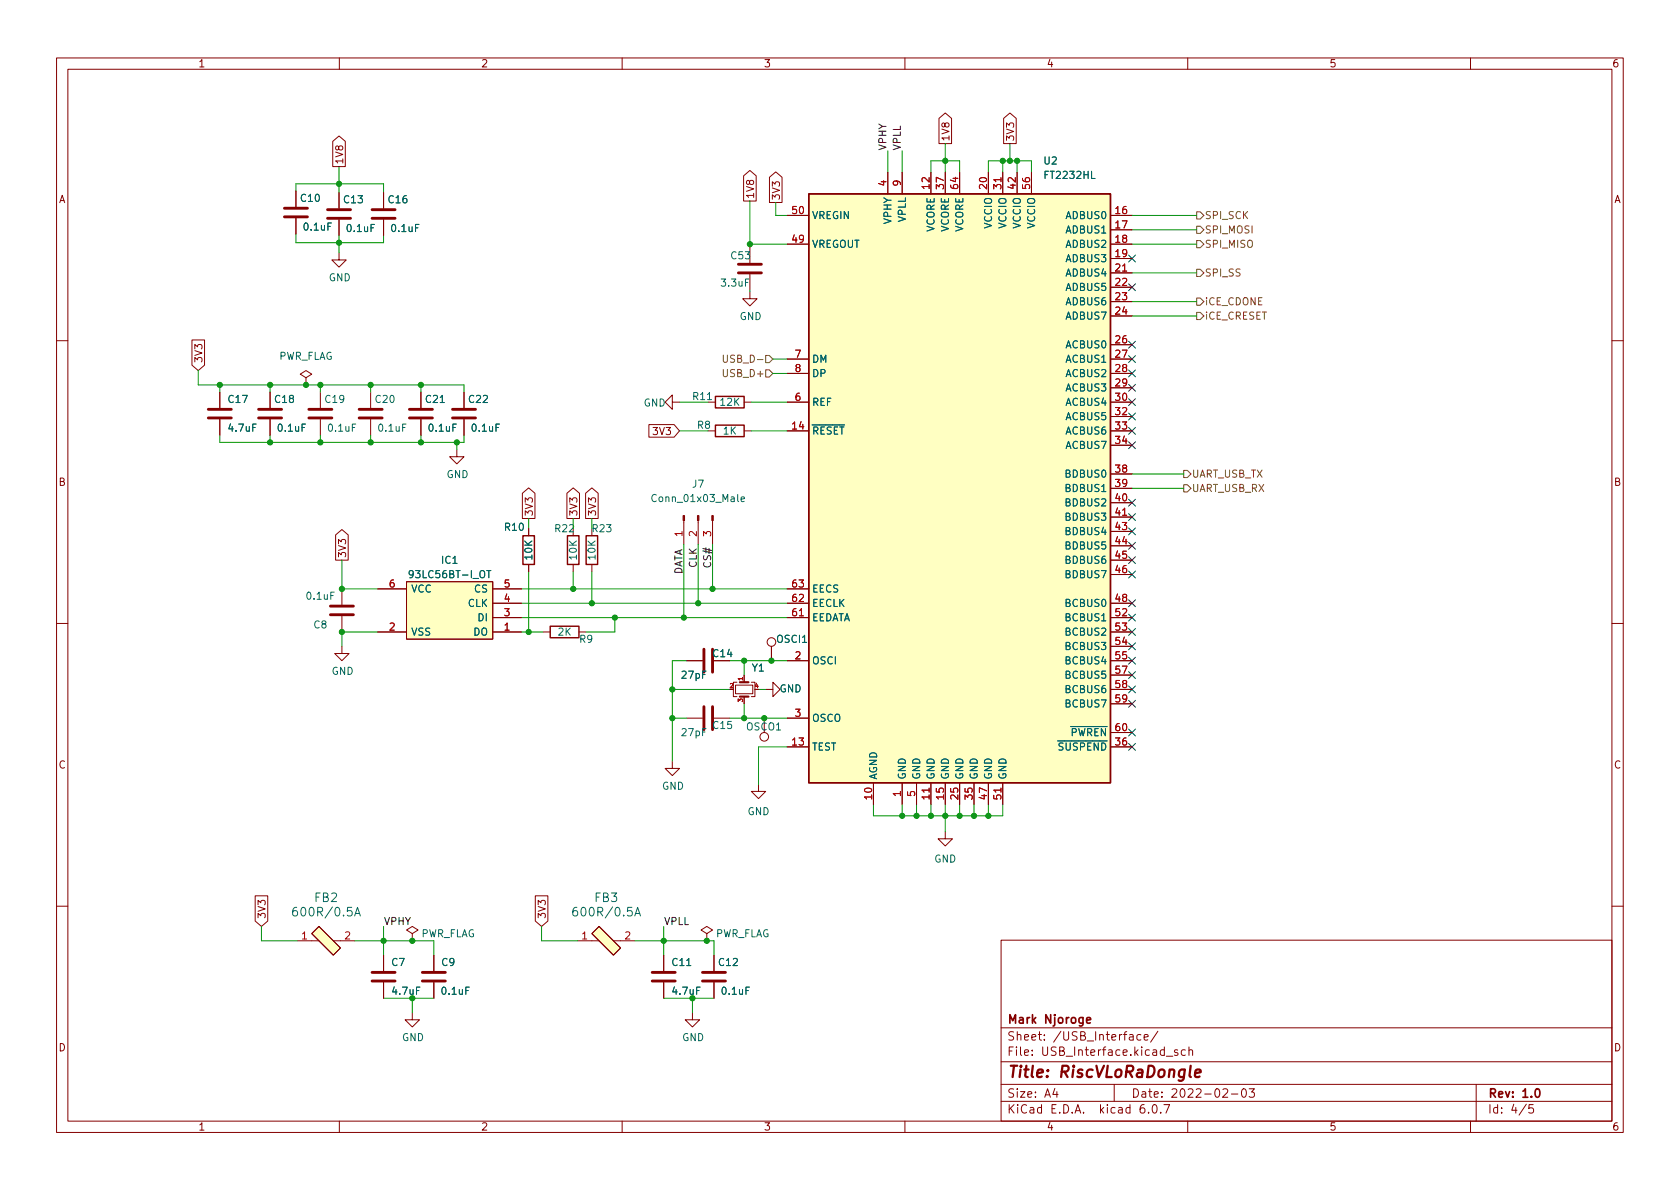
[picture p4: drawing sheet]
<svg xmlns="http://www.w3.org/2000/svg" width="297mm" height="210mm" viewBox="0 0 297 210" stroke-linecap="round" stroke-linejoin="round" font-family="sans-serif">
<g fill="none" stroke="#840000" stroke-width=".18">
<path d="M10 10.2h277v190.1h-277zM12 12.2h273v186.1h-273zM60 10.2v2M110 10.2v2M160 10.2v2M210 10.2v2M260 10.2v2M52.3 33.8v2.8M52.3 38.6v2.8M58.8 25l1.1-1 1.2 1v4.5h-2.3zM59.9 34v2.8M59.9 38.9v2.8"/>
<path d="M67.8 34v2.8M67.8 38.9v2.8M131.5 31.1l1.1-1 1.1 1v4.5h-2.2zM136 31.3l1.2-.9 1.1 .9v4.5h-2.3zM139.2 38.1h3.8M157 30.5v3.8M159.5 30.5v3.8M164.6 30.5v3.8M166 20.9l1.1-.9 1.1 .9v4.5h-2.2zM167.1 30.5v3.8M169.7 30.5v3.8M174.8 30.5v3.8"/>
<path d="M177.3 30.5v3.8M177.5 20.9l1.1-.9 1.1 .9v4.5h-2.2zM179.8 30.5v3.8M182.4 30.5v3.8M196.3 38.1h3.9M59.9 44.7v1.3h1.3l-1.3 1.2-1.2-1.2h1.2M132.6 51.6v1.2h1.3l-1.3 1.3-1.3-1.3h1.3M132.6 43.7v2.8M132.6 48.5v2.8M139.2 43.2h3.8M196.3 40.6h3.9M196.3 43.2h3.9"/>
<path d="M196.3 45.7h3.9M196.3 48.3h3.9M196.3 50.8h3.9M196.3 53.3h3.9M196.3 55.9h3.9M10 60.2h2M33.9 60.1h2.3v4.5l-1.1 .9-1.2-.9zM38.9 69.3v2.8M38.9 74.2v2.8M47.8 69.3v2.8M47.8 74.2v2.8M54.1 66.8l1-.6-1-.7-1 .7 1 .6v1.3"/>
<path d="M54.1 68.1h.1M56.6 69.3v2.8M56.6 74.2v2.8M65.5 69.3v2.8M65.5 74.2v2.8M74.4 69.3v2.8M74.4 74.2v2.8M80.8 79.5v1.3h1.2l-1.2 1.2-1.3-1.2h1.3M82 69.3v2.8M82 74.2v2.8M114.7 75.1h4.5l.9 1.1-.9 1.1h-4.5zM118.9 71.1v-1.3l-1.3 1.3 1.3 1.3v-1.3h1.2"/>
<path d="M125.2 76.2h1.3M125.2 71.1h1.3M131.6 76.2h1.2M131.6 71.1h1.2M139.2 76.2h3.8M139.2 71.1h3.8M139.2 63.5h3.8M139.2 66h3.8M196.3 76.2h3.9M196.3 71.1h3.9M196.3 61h3.9M196.3 63.5h3.9"/>
<path d="M196.3 66h3.9M196.3 68.6h3.9M196.3 73.7h3.9M196.3 78.7h3.9M285 60.2h2M59.3 94.6l1.2-1 1.1 1v4.5h-2.3zM92.4 87.2l1.1-.9 1.1 .9v4.5h-2.2zM93.5 93.5v1.2M93.5 99.8v1.3M100.2 87.2l1.1-.9 1.2 .9v4.5h-2.3zM101.3 93.5v1.2M101.3 99.8v1.3"/>
<path d="M103.5 87.2l1.1-.9 1.2 .9v4.5h-2.3zM104.6 99.8v1.3M120.9 92v4.3M123.4 92v4.3M126 92v4.3M196.3 83.8h3.9M196.3 86.4h3.9M196.3 88.9h3.9M196.3 91.4h3.9M196.3 94h3.9M196.3 96.5h3.9M196.3 99.1h3.9"/>
<path d="M10 110.2h2M60.5 114.3v1.3h1.2l-1.2 1.2-1.3-1.2h1.3M60.5 104.1v2.8M60.5 109v2.8M66.8 111.8h5.1M66.8 104.1h5.1M71.9 102.9h15.2v10.1h-15.2zM87.1 111.8h5.1M87.1 109.2h5.1M87.1 106.7h5.1M87.1 104.1h5.1M96 111.8h1.3"/>
<path d="M102.4 111.8h1.2M121.4 116.8h2.8M131.6 119.4v1.2M136.4 114.3v2.5M139.2 116.8h3.8M139.2 109.2h3.8M139.2 106.7h3.8M139.2 104.1h3.8M196.3 116.8h3.9M196.3 111.8h3.9M196.3 109.2h3.9M196.3 106.7h3.9"/>
<path d="M196.3 101.6h3.9M196.3 114.3h3.9M196.3 119.4h3.9M285 110.2h2M118.9 134.6v1.3h1.2l-1.2 1.3-1.3-1.3h1.3M121.4 127h2.8M130 121.2h3.1v1.5h-3.1zM130.3 120.6h-.6v2.6h.6M131.6 123.2v1.3M132.8 120.6h.7v2.6h-.7M134.1 138.7v1.2h1.3l-1.3 1.3-1.3-1.3h1.3M135.1 127v2.5"/>
<path d="M135.4 121.9h1.3v-1.3l1.2 1.3-1.2 1.3v-1.3M139.2 127h3.8M139.2 132.1h3.8M154.4 138.4v3.8M159.5 138.4v3.8M162.1 138.4v3.8M164.6 138.4v3.8M167.1 138.4v3.8M169.7 138.4v3.8M172.2 138.4v3.8M174.8 138.4v3.8M177.3 138.4v3.8"/>
<path d="M196.3 132.1h3.9M196.3 121.9h3.9M196.3 124.5h3.9M196.3 129.5h3.9M45.1 158.4h2.2v4.5l-1.1 .9-1.1-.9zM94.6 158.4h2.3v4.5l-1.1 .9-1.2-.9zM167.1 147.1v1.2h1.3l-1.3 1.3-1.2-1.3h1.2M10 160.2h2M52.6 166.4h3.8M55.1 165.1l1.3-1.3 3.8 3.8-1.3 1.3zM58.9 166.4h3.8M67.8 168.9v2.8"/>
<path d="M67.8 173.7v2.8M72.9 179.1v1.2h1.3l-1.3 1.3-1.3-1.3h1.3M72.9 165.1l1-.6-1-.7-1 .7 1 .6v1.3M72.9 166.4h.1M76.7 168.9v2.8M76.7 173.7v2.8M102.1 166.4h3.8M104.6 165.1l1.3-1.3 3.8 3.8-1.2 1.3zM108.5 166.4h3.8M117.3 168.9v2.8M117.3 173.7v2.8M122.4 179.1v1.2h1.3l-1.3 1.3-1.2-1.3h1.2"/>
<path d="M125 165.1l1-.6-1-.7-1 .7 1 .6v1.3M125 166.4h.1M126.2 168.9v2.8M126.2 173.7v2.8M177 166.3h108v32h-108zM285 160.2h2M60 198.3v2M110 198.3v2M160 198.3v2M177 194.8h108M177 191.8h108M177 187.8h108"/>
<path d="M177 181.8h108M186.5 192.5l-.4 1h1M186.9 193v1M197 191.8v3M199.7 183h.6l.1 .9M200.4 183.3l-.5 .1a.29 .29 0 0 0-.3 .2 .29 .29 0 0 0 .3 .3h.5M201.7 183l-.4-.1-.3 .3v.4l.1 .3h.6M202.3 195.3a.59 .59 0 0 0-.7 .7v.5l.1 .3h.4l.3-.1v-.5l-.1-.2-.4-.1-.3 .3M202.3 183.4l.7-.1-.1-.3-.4-.1-.2 .2 .1 .8h.5M203.1 196.7v.1M203.9 195.4l.2-.1a.81 .81 0 0 1 .6 .7 .81 .81 0 0 1-.3 .8h-.2a.81 .81 0 0 1-.6-.6 .81 .81 0 0 1 .3-.8zM204.7 182.4l-1.3 1.9"/>
<path d="M205.2 196.7v.1M205.8 195.3h1l-.7 1.5M206.2 186.8h1.2M208.2 185.7l-.3-.1-.3 .2 .1 .3 .5 .1v.4h-.6M209.6 185.7l-.5-.1-.2 .3v.4l.1 .3h.6M210 198.3v2M210.2 185.8l.2-.2 .4 .1 .1 .9M210.2 185.1v1.5M216.2 192.7l.6-.2 .2 .2 .1 .3-1 1h1M217.7 193.5h1.2M219.7 192.6l.2-.1a.81 .81 0 0 1 .5 .7 .81 .81 0 0 1-.3 .8h-.1a.81 .81 0 0 1-.6-.6 .81 .81 0 0 1 .3-.8zM220.9 192.5h.9l-.5 .6 .4 .1v.7l-.2 .1h-.4l-.2-.1"/>
<path d="M260 198.3v2M261 191.8v6.5M269.9 195.3l-1.3 1.9M271.1 195.3h-.7l-.1 .7 .2-.1 .5 .1 .2 .2-.1 .5-.2 .1-.6-.1"/>
<circle cx="136.4" cy="113.5" r=".76"/>
<circle cx="135.1" cy="130.3" r=".76"/>
</g>
<path d="M192.1 180.4l.7-.1v-.3l-.5-.1-.2 .2 .1 .8h.6M271.6 192.6l.2-.1a.82 .82 0 0 1 .6 .7 .82 .82 0 0 1-.3 .8h-.2a.81 .81 0 0 1-.6-.6 .81 .81 0 0 1 .3-.8z" fill="none" stroke="#840000" stroke-width=".3"/>
<path d="M211.3 189.8l1-.2-.1-.4-.1-.1-.6 .1-.2 1 .2 .3 .6-.1" fill="none" stroke="#840000" stroke-width=".4"/>
<g fill="none" stroke="#840000" stroke-width=".51">
<path d="M50.3 36.8h4.1M50.3 38.3h4.1M57.9 37.1h4.1M57.9 38.6h4.1M65.8 37.1h4M65.8 38.6h4M130.6 48.3h4M130.6 46.7h4M36.8 72.4h4.1M36.8 73.9h4.1M45.7 72.4h4.1M45.7 73.9h4.1"/>
<path d="M54.6 72.4h4.1M54.6 73.9h4.1M63.5 72.4h4.1M63.5 73.9h4.1M72.4 72.4h4.1M72.4 73.9h4.1M80 72.4h4.1M80 73.9h4.1M58.4 107.2h4.1M58.4 108.7h4.1M124.5 114.8v4.1M126 114.8v4.1"/>
<path d="M124.5 125v4M126 125v4M65.8 173.5h4M65.8 172h4M74.7 173.5h4M74.7 172h4M115.3 173.5h4.1M115.3 172h4.1M124.2 173.5h4.1M124.2 172h4.1"/>
</g>
<path d="M143 34.3h53.3v104.1h-53.3zM126.5 75.2h5.1v2h-5.1zM126.5 70.1h5.1v2h-5.1zM92.5 94.7h2v5.1h-2zM100.3 94.7h2.1v5.1h-2.1zM103.6 94.7h2.1v5.1h-2.1zM97.3 110.7h5.1v2.1h-5.1z" fill="none" stroke="#840000" stroke-width=".25"/>
<g fill="#ffffc2" stroke="#ffffc2" stroke-width=".18">
<path d="M55.1 165.1l1.3-1.3 3.8 3.8-1.3 1.3z"/>
<path d="M71.9 102.9h15.2v10.1h-15.2z"/>
<path d="M104.6 165.1l1.3-1.3 3.8 3.8-1.2 1.3z"/>
<path d="M143 34.3h53.3v104.1h-53.3z"/>
</g>
<path d="M131 88.3l.6-.1v-.3h-.4l-.2 .1 .1 .6h.5M73.1 101.4l-.3 .3-.3-.1-.2-.2 .2-.4 .3-.1 .2 .1a.84 .84 0 0 1-.3 1.2h-.2M86.1 100.9h.7M52.5 160.4a.6 .6 0 0 0-.8 .7v.6l.2 .2 .4 .1 .2-.2 .1-.5-.1-.2-.5-.1-.3 .3M62.7 162l.5-1.6 .5 1.6M62.8 161.5h.8M102 160.4a.6 .6 0 0 0-.7 .7v.6l.1 .2 .5 .1 .2-.2v-.5l-.1-.2-.4-.1-.3 .3M112.2 162l.5-1.6 .5 1.6M112.4 161.5h.7" fill="none" stroke="#006464" stroke-width=".18"/>
<g fill="#840000" stroke="#840000" stroke-width=".18">
<path d="M125.9 91.2h.2v.8h-.2z"/>
<path d="M123.3 91.2h.3v.8h-.3z"/>
<path d="M120.8 91.2h.2v.8h-.2z"/>
</g>
<path d="M130.8 120.6h1.5M130.8 123.2h1.5" fill="none" stroke="#840000" stroke-width=".38"/>
<path d="M211.6 37.5h.6l.7 .6-.7 .6h-.6zM211.6 40h.6l.7 .6-.7 .7h-.6zM211.6 55.2h.6l.7 .7-.7 .6h-.6zM211.6 52.7h.6l.7 .6-.7 .7h-.6zM211.6 42.5h.6l.7 .7-.7 .6h-.6zM211.6 47.6h.6l.7 .7-.7 .6h-.6zM127.9 62.8v1l.2 .3 .4-.1 .1-.2v-1M135.4 65.4h.6l.7 .6-.7 .7h-.6zM135.4 62.9h.6l.7 .6-.7 .6h-.6zM209.3 83.2h.6l.7 .6-.7 .6h-.6zM209.3 85.7h.6l.7 .7-.7 .6h-.6z" fill="none" stroke="#725600" stroke-width=".18"/>
<g fill="none" stroke="#009600" stroke-width=".18">
<path d="M52.3 33.8v-1.3h15.5v1.5M59.9 29.5v4.5M132.6 35.6v8.1M137.2 35.8v2.3h2M157 26.7v3.8M159.5 26.7v3.8M164.6 30.5v-2.1h5.1v2.1M167.1 25.4v5.1M174.8 30.5v-2.1h7.6v2.1M177.3 28.4v2.1M178.6 25.4v3M179.8 28.4v2.1"/>
<path d="M200.2 38.1h11.4M52.3 41.4v1.5h15.5v-1.2M59.9 41.7v3M132.6 43.2h6.6M132.6 51.3v.3M200.2 55.9h11.4M200.2 48.3h11.4M200.2 53.3h11.4M200.2 43.2h11.4M200.2 40.6h11.4M35.1 65.5v2.6h46.9v1.2M38.9 77v1.2h43.1v-1.2"/>
<path d="M38.9 68.1v1.2M47.8 68.1v1.2M47.8 77v1.2M56.6 68.1v1.2M56.6 77v1.2M65.5 68.1v1.2M65.5 77v1.2M74.4 68.1v1.2M74.4 77v1.2M80.8 78.2v1.3M120.1 76.2h5.1M120.1 71.1h5.1"/>
<path d="M132.8 76.2h6.4M132.8 71.1h6.4M136.7 63.5h2.5M136.7 66h2.5M60.5 99.1v5h6.3M93.5 91.7v1.8M101.3 91.7v1.8M104.6 91.7v1.8M120.9 96.3v12.9M123.4 96.3v10.4M126 96.3v7.8M200.2 86.4h9.1"/>
<path d="M200.2 83.8h9.1M66.8 111.8h-6.3v2.5M92.2 104.1h47M92.2 106.7h47M92.2 111.8h3.8M92.2 109.2h47M93.5 101.1v10.7M101.3 101.1v3M104.6 101.1v5.6M108.7 109.2v2.6h-5.1M121.4 116.8h-2.5v17.8M129 116.8h10.2"/>
<path d="M131.6 116.8v2.6M118.9 127h2.5M118.9 121.9h10.1M129 127h10.2M131.6 124.5v2.5M134.1 121.9h1.3M139.2 132.1h-5.1v6.6M154.4 142.2v2.1h22.9v-2.1M159.5 142.2v2.1M162.1 142.2v2.1M164.6 142.2v2.1M167.1 142.2v4.9"/>
<path d="M169.7 142.2v2.1M172.2 142.2v2.1M174.8 142.2v2.1M46.2 163.8v2.6h6.4M62.7 166.4h14v2.5M67.8 163.8v5.1M67.8 176.5h8.9M72.9 176.5v2.6M95.8 163.8v2.6h6.3M112.3 166.4h13.9v2.5M117.3 176.5h8.9M117.3 163.8v5.1"/>
<path d="M122.4 176.5v2.6"/>
</g>
<g fill="none" stroke="#000084" stroke-width=".18">
<path d="M199.5 45.1l1.3 1.2M199.5 50.2l1.3 1.2M200.8 45.1l-1.3 1.2M200.8 50.2l-1.3 1.2M199.5 78.1l1.3 1.2M199.5 65.4l1.3 1.2M199.5 62.9l1.3 1.2M199.5 68l1.3 1.2M199.5 73l1.3 1.3M199.5 70.5l1.3 1.2M199.5 60.3l1.3 1.3M199.5 75.6l1.3 1.2"/>
<path d="M200.8 78.1l-1.3 1.2M200.8 65.4l-1.3 1.2M200.8 62.9l-1.3 1.2M200.8 68l-1.3 1.2M200.8 73l-1.3 1.3M200.8 70.5l-1.3 1.2M200.8 60.3l-1.3 1.3M200.8 75.6l-1.3 1.2M199.5 95.9l1.3 1.2M199.5 93.4l1.3 1.2M199.5 90.8l1.3 1.2M199.5 88.3l1.3 1.2"/>
<path d="M199.5 98.4l1.3 1.3M200.8 95.9l-1.3 1.2M200.8 93.4l-1.3 1.2M200.8 90.8l-1.3 1.2M200.8 88.3l-1.3 1.2M200.8 98.4l-1.3 1.3M199.5 113.7l1.3 1.2M199.5 106.1l1.3 1.2M199.5 108.6l1.3 1.2M199.5 111.1l1.3 1.3M199.5 101l1.3 1.2M199.5 116.2l1.3 1.2"/>
<path d="M199.5 118.8l1.3 1.2M200.8 113.7l-1.3 1.2M200.8 106.1l-1.3 1.2M200.8 108.6l-1.3 1.2M200.8 111.1l-1.3 1.3M200.8 101l-1.3 1.2M200.8 116.2l-1.3 1.2M200.8 118.8l-1.3 1.2M199.5 128.9l1.3 1.2M199.5 131.5l1.3 1.2M199.5 123.8l1.3 1.3M199.5 121.3l1.3 1.2"/>
<path d="M200.8 128.9l-1.3 1.2M200.8 131.5l-1.3 1.2M200.8 123.8l-1.3 1.3M200.8 121.3l-1.3 1.2"/>
</g>
<g fill="#009600" stroke="#009600" stroke-width=".18">
<circle cx="117.3" cy="166.4" r=".46"/>
<circle cx="72.9" cy="166.4" r=".46"/>
<circle cx="67.8" cy="166.4" r=".46"/>
<circle cx="72.9" cy="176.5" r=".46"/>
<circle cx="122.4" cy="176.5" r=".46"/>
<circle cx="125" cy="166.4" r=".46"/>
<circle cx="167.1" cy="144.3" r=".46"/>
<circle cx="164.6" cy="144.3" r=".46"/>
<circle cx="174.8" cy="144.3" r=".46"/>
<circle cx="172.2" cy="144.3" r=".46"/>
<circle cx="162.1" cy="144.3" r=".46"/>
<circle cx="159.5" cy="144.3" r=".46"/>
<circle cx="169.7" cy="144.3" r=".46"/>
<circle cx="126" cy="104.1" r=".46"/>
<circle cx="123.4" cy="106.7" r=".46"/>
<circle cx="167.1" cy="28.4" r=".46"/>
<circle cx="132.6" cy="43.2" r=".46"/>
<circle cx="56.6" cy="78.2" r=".46"/>
<circle cx="47.8" cy="78.2" r=".46"/>
<circle cx="47.8" cy="68.1" r=".46"/>
<circle cx="54.1" cy="68.1" r=".46"/>
<circle cx="56.6" cy="68.1" r=".46"/>
<circle cx="38.9" cy="68.1" r=".46"/>
<circle cx="60.5" cy="111.8" r=".46"/>
<circle cx="60.5" cy="104.1" r=".46"/>
<circle cx="118.9" cy="121.9" r=".46"/>
<circle cx="120.9" cy="109.2" r=".46"/>
<circle cx="118.9" cy="127" r=".46"/>
<circle cx="136.4" cy="116.8" r=".46"/>
<circle cx="131.6" cy="116.8" r=".46"/>
<circle cx="135.1" cy="127" r=".46"/>
<circle cx="131.6" cy="127" r=".46"/>
<circle cx="59.9" cy="32.5" r=".46"/>
<circle cx="74.4" cy="78.2" r=".46"/>
<circle cx="74.4" cy="68.1" r=".46"/>
<circle cx="65.5" cy="68.1" r=".46"/>
<circle cx="80.8" cy="78.2" r=".46"/>
<circle cx="59.9" cy="42.9" r=".46"/>
<circle cx="65.5" cy="78.2" r=".46"/>
<circle cx="101.3" cy="104.1" r=".46"/>
<circle cx="104.6" cy="106.7" r=".46"/>
<circle cx="108.7" cy="109.2" r=".46"/>
<circle cx="93.5" cy="111.8" r=".46"/>
<circle cx="178.6" cy="28.4" r=".46"/>
<circle cx="179.8" cy="28.4" r=".46"/>
<circle cx="177.3" cy="28.4" r=".46"/>
</g>
<text font-size="2.8" fill="#840000" x="178" y="190.6">Title: RiscVLoRaDongle</text>
<g font-size="2.1" fill="#006464">
<text x="55.7" y="159.5">FB2</text>
<text x="105.2" y="159.5">FB3</text>
<text x="52.6" y="162">600R/0.5A</text>
<text x="102.1" y="162">600R/0.5A</text>
</g>
<g font-size="2.1" fill="#840000">
<text x="178" y="184">Sheet: /USB_Interface/</text>
<text x="178" y="181">Mark Njoroge</text>
<text x="178" y="186.7">File: USB_Interface.kicad_sch</text>
<text x="178" y="196.9">KiCad E.D.A. kicad 6.0.7</text>
<text x="178" y="194.1">Size: A4</text>
<text x="200" y="194.1">Date: 2022-02-03</text>
<text x="263" y="194.1">Rev: 1.0</text>
<text x="263" y="196.9">Id: 4/5</text>
</g>
<g font-size="1.8" fill="#840000">
<text x="35" y="11.9">1</text>
<text x="85" y="11.9">2</text>
<text x="135" y="11.9">3</text>
<text x="185" y="11.9">4</text>
<text x="235" y="11.9">5</text>
<text x="285" y="11.9">6</text>
<text x="60.7" y="29.1" transform="rotate(-90 60.7 29.1)">1V8</text>
<text x="167.9" y="25.1" transform="rotate(-90 167.9 25.1)">1V8</text>
<text x="179.3" y="25.1" transform="rotate(-90 179.3 25.1)">3V3</text>
<text x="10.3" y="35.9">A</text>
<text x="133.3" y="35.2" transform="rotate(-90 133.3 35.2)">1V8</text>
<text x="137.9" y="35.5" transform="rotate(-90 137.9 35.5)">3V3</text>
<text x="285.3" y="35.9">A</text>
<text x="35.8" y="64.3" transform="rotate(-90 35.8 64.3)">3V3</text>
<text x="115.7" y="76.9">3V3</text>
<text x="10.3" y="85.9">B</text>
<text x="285.3" y="85.9">B</text>
<text x="94.2" y="91.4" transform="rotate(-90 94.2 91.4)">3V3</text>
<text x="102.1" y="91.4" transform="rotate(-90 102.1 91.4)">3V3</text>
<text x="105.4" y="91.4" transform="rotate(-90 105.4 91.4)">3V3</text>
<text x="61.2" y="98.7" transform="rotate(-90 61.2 98.7)">3V3</text>
<text x="126.1" y="116.2">C14</text>
<text x="10.3" y="135.9">C</text>
<text x="285.3" y="135.9">C</text>
<text x="47" y="162.6" transform="rotate(-90 47 162.6)">3V3</text>
<text x="96.5" y="162.6" transform="rotate(-90 96.5 162.6)">3V3</text>
<text x="10.3" y="185.9">D</text>
<text x="285.3" y="185.9">D</text>
<text x="35" y="199.9">1</text>
<text x="85" y="199.9">2</text>
<text x="135" y="199.9">3</text>
<text x="185" y="199.9">4</text>
<text x="235" y="199.9">5</text>
<text x="285" y="199.9">6</text>
</g>
<g font-size="1.8" fill="#0f0f0f">
<text x="156.7" y="26.7" transform="rotate(-90 156.7 26.7)">VPHY</text>
<text x="159.3" y="26.7" transform="rotate(-90 159.3 26.7)">VPLL</text>
<text x="120.6" y="101.9" transform="rotate(-90 120.6 101.9)">DATA</text>
<text x="123.2" y="100.4" transform="rotate(-90 123.2 100.4)">CLK</text>
<text x="125.7" y="100.6" transform="rotate(-90 125.7 100.6)">CS#</text>
<text x="67.8" y="163.6">VPHY</text>
<text x="117.3" y="163.6">VPLL</text>
</g>
<g font-size="1.8" fill="#006464">
<text x="184.6" y="29.1">U2</text>
<text x="53.2" y="35.7">C10</text>
<text x="60.9" y="35.9">C13</text>
<text x="68.7" y="35.9">C16</text>
<text x="184.9" y="31.6">FT2232HL</text>
<text x="53.8" y="40.8">0.1uF</text>
<text x="61.4" y="41">0.1uF</text>
<text x="69.3" y="41">0.1uF</text>
<text x="143.5" y="38.7">VREGIN</text>
<text x="157.6" y="39.6" transform="rotate(-90 157.6 39.6)">VPHY</text>
<text x="160.1" y="39.3" transform="rotate(-90 160.1 39.3)">VPLL</text>
<text x="165.2" y="41.1" transform="rotate(-90 165.2 41.1)">VCORE</text>
<text x="167.8" y="41.1" transform="rotate(-90 167.8 41.1)">VCORE</text>
<text x="170.3" y="41.1" transform="rotate(-90 170.3 41.1)">VCORE</text>
<text x="175.4" y="40.4" transform="rotate(-90 175.4 40.4)">VCCIO</text>
<text x="177.9" y="40.4" transform="rotate(-90 177.9 40.4)">VCCIO</text>
<text x="180.5" y="40.4" transform="rotate(-90 180.5 40.4)">VCCIO</text>
<text x="183" y="40.4" transform="rotate(-90 183 40.4)">VCCIO</text>
<text x="188.6" y="38.7">ADBUS0</text>
<text x="188.6" y="41.3">ADBUS1</text>
<text x="129.3" y="45.8">C53</text>
<text x="143.5" y="43.8">VREGOUT</text>
<text x="188.6" y="43.8">ADBUS2</text>
<text x="188.6" y="46.3">ADBUS3</text>
<text x="58.1" y="49.7">GND</text>
<text x="127.7" y="50.7">3.3uF</text>
<text x="188.6" y="48.9">ADBUS4</text>
<text x="188.6" y="51.4">ADBUS5</text>
<text x="188.6" y="54">ADBUS6</text>
<text x="130.7" y="56.6">GND</text>
<text x="188.6" y="56.5">ADBUS7</text>
<text x="49.1" y="63.6">PWR_FLAG</text>
<text x="143.5" y="64.1">DM</text>
<text x="188.6" y="61.6">ACBUS0</text>
<text x="188.6" y="64.1">ACBUS1</text>
<text x="40.4" y="71.2">C17</text>
<text x="48.7" y="71.2">C18</text>
<text x="57.6" y="71.2">C19</text>
<text x="66.4" y="71.2">C20</text>
<text x="75.3" y="71.2">C21</text>
<text x="83" y="71.2">C22</text>
<text x="113.8" y="71.9">GND</text>
<text x="122.6" y="70.7">R11</text>
<text x="127.4" y="71.7">12K</text>
<text x="143.5" y="71.7">REF</text>
<text x="143.5" y="66.7">DP</text>
<text x="188.6" y="66.7">ACBUS2</text>
<text x="188.6" y="69.2">ACBUS3</text>
<text x="188.6" y="71.7">ACBUS4</text>
<text x="40.5" y="76.3">4.7uF</text>
<text x="49.3" y="76.3">0.1uF</text>
<text x="58.1" y="76.3">0.1uF</text>
<text x="67" y="76.3">0.1uF</text>
<text x="75.9" y="76.3">0.1uF</text>
<text x="83.5" y="76.3">0.1uF</text>
<text x="123.3" y="75.8">R8</text>
<text x="127.9" y="76.8">1K</text>
<text x="143.5" y="76.8">~{RESET}</text>
<text x="188.6" y="74.3">ACBUS5</text>
<text x="188.6" y="76.8">ACBUS6</text>
<text x="188.6" y="79.4">ACBUS7</text>
<text x="78.9" y="84.5">GND</text>
<text x="115.8" y="88.8">Conn_01x03_Male</text>
<text x="122.5" y="86.2">J7</text>
<text x="188.6" y="84.4">BDBUS0</text>
<text x="188.6" y="87">BDBUS1</text>
<text x="188.6" y="89.5">BDBUS2</text>
<text x="89.3" y="93.8">R10</text>
<text x="98.2" y="94.1">R22</text>
<text x="104.8" y="94.1">R23</text>
<text x="188.6" y="92.1">BDBUS3</text>
<text x="188.6" y="94.6">BDBUS4</text>
<text x="78.1" y="99.7">IC1</text>
<text x="94.1" y="98.9" transform="rotate(-90 94.1 98.9)">10K</text>
<text x="102" y="98.9" transform="rotate(-90 102 98.9)">10K</text>
<text x="105.3" y="98.9" transform="rotate(-90 105.3 98.9)">10K</text>
<text x="188.6" y="97.1">BDBUS5</text>
<text x="188.6" y="99.7">BDBUS6</text>
<text x="54.3" y="106">0.1uF</text>
<text x="72.6" y="104.8">VCC</text>
<text x="72.9" y="102.2">93LC56BT-I_OT</text>
<text x="82.7" y="107.3">CLK</text>
<text x="83.9" y="104.8">CS</text>
<text x="143.5" y="107.3">EECLK</text>
<text x="143.5" y="104.8">EECS</text>
<text x="188.6" y="102.2">BDBUS7</text>
<text x="188.6" y="107.3">BCBUS0</text>
<text x="55.5" y="111.1">C8</text>
<text x="72.6" y="112.4">VSS</text>
<text x="83.7" y="112.4">DO</text>
<text x="84.6" y="109.8">DI</text>
<text x="98.7" y="112.4">2K</text>
<text x="102.5" y="113.7">R9</text>
<text x="137.4" y="113.7">OSCI1</text>
<text x="143.5" y="109.8">EEDATA</text>
<text x="188.6" y="109.8">BCBUS1</text>
<text x="188.6" y="112.4">BCBUS2</text>
<text x="58.6" y="119.3">GND</text>
<text x="133" y="118.7">Y1</text>
<text x="143.5" y="117.5">OSCI</text>
<text x="188.6" y="114.9">BCBUS3</text>
<text x="188.6" y="117.5">BCBUS4</text>
<text x="120.6" y="120">27pF</text>
<text x="137.8" y="122.4">GND</text>
<text x="188.6" y="120">BCBUS5</text>
<text x="188.6" y="122.5">BCBUS6</text>
<text x="188.6" y="125.1">BCBUS7</text>
<text x="120.6" y="130.2">27pF</text>
<text x="126.1" y="128.9">C15</text>
<text x="132" y="129.2">OSCO1</text>
<text x="143.5" y="127.6">OSCO</text>
<text x="187.9" y="130.2">~{PWREN}</text>
<text x="143.5" y="132.7">TEST</text>
<text x="155.1" y="137.9" transform="rotate(-90 155.1 137.9)">AGND</text>
<text x="160.1" y="137.9" transform="rotate(-90 160.1 137.9)">GND</text>
<text x="162.7" y="137.9" transform="rotate(-90 162.7 137.9)">GND</text>
<text x="165.2" y="137.9" transform="rotate(-90 165.2 137.9)">GND</text>
<text x="167.8" y="137.9" transform="rotate(-90 167.8 137.9)">GND</text>
<text x="170.3" y="137.9" transform="rotate(-90 170.3 137.9)">GND</text>
<text x="172.8" y="137.9" transform="rotate(-90 172.8 137.9)">GND</text>
<text x="175.4" y="137.9" transform="rotate(-90 175.4 137.9)">GND</text>
<text x="177.9" y="137.9" transform="rotate(-90 177.9 137.9)">GND</text>
<text x="185.9" y="132.7">~{SUSPEND}</text>
<text x="117" y="139.6">GND</text>
<text x="132.1" y="144.1">GND</text>
<text x="165.2" y="152.5">GND</text>
<text x="74.3" y="165.7">PWR_FLAG</text>
<text x="126.4" y="165.7">PWR_FLAG</text>
<text x="69.3" y="170.8">C7</text>
<text x="78.1" y="170.8">C9</text>
<text x="118.9" y="170.8">C11</text>
<text x="127.2" y="170.8">C12</text>
<text x="69.5" y="175.9">4.7uF</text>
<text x="78.2" y="175.9">0.1uF</text>
<text x="119" y="175.9">4.7uF</text>
<text x="127.7" y="175.9">0.1uF</text>
<text x="71.1" y="184.1">GND</text>
<text x="120.6" y="184.1">GND</text>
</g>
<g font-size="1.8" fill="#a90000">
<text x="156.7" y="32.9" transform="rotate(-90 156.7 32.9)">4</text>
<text x="159.3" y="32.9" transform="rotate(-90 159.3 32.9)">9</text>
<text x="164.3" y="33.4" transform="rotate(-90 164.3 33.4)">12</text>
<text x="166.9" y="33.4" transform="rotate(-90 166.9 33.4)">37</text>
<text x="169.4" y="33.4" transform="rotate(-90 169.4 33.4)">64</text>
<text x="174.5" y="33.4" transform="rotate(-90 174.5 33.4)">20</text>
<text x="177" y="33.4" transform="rotate(-90 177 33.4)">31</text>
<text x="179.6" y="33.4" transform="rotate(-90 179.6 33.4)">42</text>
<text x="182.1" y="33.4" transform="rotate(-90 182.1 33.4)">56</text>
<text x="140.1" y="37.8">50</text>
<text x="197.3" y="37.8">16</text>
<text x="197.3" y="40.4">17</text>
<text x="140.1" y="42.9">49</text>
<text x="197.3" y="42.9">18</text>
<text x="197.3" y="45.5">19</text>
<text x="197.3" y="48">21</text>
<text x="197.3" y="50.5">22</text>
<text x="197.3" y="53.1">23</text>
<text x="197.3" y="55.6">24</text>
<text x="140.6" y="63.2">7</text>
<text x="140.6" y="65.8">8</text>
<text x="197.3" y="60.7">26</text>
<text x="197.3" y="63.2">27</text>
<text x="197.3" y="65.8">28</text>
<text x="140.6" y="70.9">6</text>
<text x="197.3" y="68.3">29</text>
<text x="197.3" y="70.9">30</text>
<text x="140.1" y="75.9">14</text>
<text x="197.3" y="73.4">32</text>
<text x="197.3" y="75.9">33</text>
<text x="197.3" y="78.5">34</text>
<text x="197.3" y="83.6">38</text>
<text x="197.3" y="86.1">39</text>
<text x="197.3" y="88.6">40</text>
<text x="120.6" y="94.8" transform="rotate(-90 120.6 94.8)">1</text>
<text x="123.2" y="94.8" transform="rotate(-90 123.2 94.8)">2</text>
<text x="125.7" y="94.8" transform="rotate(-90 125.7 94.8)">3</text>
<text x="197.3" y="91.2">41</text>
<text x="197.3" y="93.7">43</text>
<text x="197.3" y="96.3">44</text>
<text x="197.3" y="98.8">45</text>
<text x="197.3" y="101.3">46</text>
<text x="68.9" y="103.9">6</text>
<text x="89.2" y="106.4">4</text>
<text x="89.2" y="103.9">5</text>
<text x="140.1" y="106.4">62</text>
<text x="140.1" y="103.9">63</text>
<text x="197.3" y="106.4">48</text>
<text x="68.9" y="111.5">2</text>
<text x="89.2" y="111.5">1</text>
<text x="89.2" y="109">3</text>
<text x="140.1" y="109">61</text>
<text x="197.3" y="109">52</text>
<text x="197.3" y="111.5">53</text>
<text x="140.6" y="116.6">2</text>
<text x="197.3" y="114">54</text>
<text x="197.3" y="116.6">55</text>
<text x="197.3" y="119.1">57</text>
<text x="197.3" y="121.7">58</text>
<text x="197.3" y="124.2">59</text>
<text x="140.1" y="131.8">13</text>
<text x="140.6" y="126.7">3</text>
<text x="197.3" y="131.8">36</text>
<text x="197.3" y="129.3">60</text>
<text x="154.2" y="141.3" transform="rotate(-90 154.2 141.3)">10</text>
<text x="159.3" y="140.8" transform="rotate(-90 159.3 140.8)">1</text>
<text x="161.8" y="140.8" transform="rotate(-90 161.8 140.8)">5</text>
<text x="164.3" y="141.3" transform="rotate(-90 164.3 141.3)">11</text>
<text x="166.9" y="141.3" transform="rotate(-90 166.9 141.3)">15</text>
<text x="169.4" y="141.3" transform="rotate(-90 169.4 141.3)">25</text>
<text x="172" y="141.3" transform="rotate(-90 172 141.3)">35</text>
<text x="174.5" y="141.3" transform="rotate(-90 174.5 141.3)">47</text>
<text x="177" y="141.3" transform="rotate(-90 177 141.3)">51</text>
<text x="53.4" y="166.1">1</text>
<text x="61" y="166.1">2</text>
<text x="102.9" y="166.1">1</text>
<text x="110.5" y="166.1">2</text>
</g>
<g font-size="1.8" fill="#725600">
<text x="213" y="38.7">SPI_SCK</text>
<text x="213" y="41.3">SPI_MOSI</text>
<text x="213" y="43.8">SPI_MISO</text>
<text x="213" y="54">iCE_CDONE</text>
<text x="213" y="48.9">SPI_SS</text>
<text x="213" y="56.5">iCE_CRESET</text>
<text x="128.7" y="64.1">USB_D-</text>
<text x="128.3" y="66.7">USB_D+</text>
<text x="210.7" y="84.4">UART_USB_TX</text>
<text x="210.7" y="87">UART_USB_RX</text>
</g>
<g font-size="1.1" fill="#a90000">
<text x="129.1" y="121.7">2</text>
<text x="131.3" y="124.1" transform="rotate(-90 131.3 124.1)">3</text>
<text x="131.3" y="120.3" transform="rotate(-90 131.3 120.3)">1</text>
<text x="133.5" y="121.7">4</text>
</g>
</svg>
